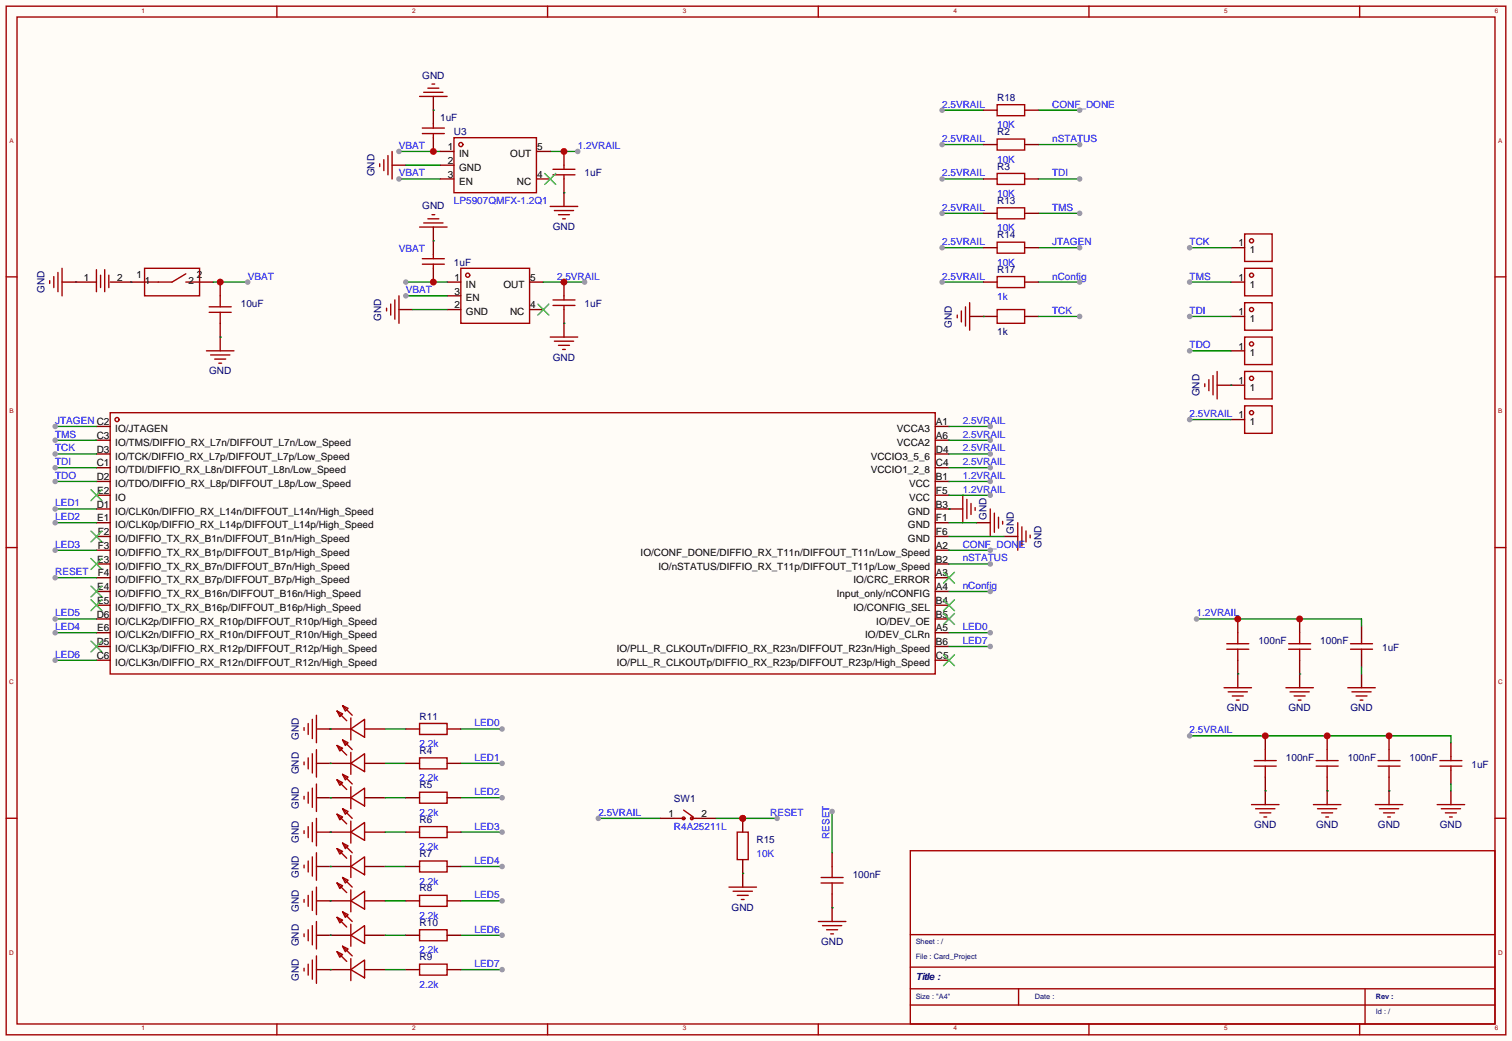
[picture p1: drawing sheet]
<svg xmlns="http://www.w3.org/2000/svg" width="279mm" height="192mm" viewBox="0 0 279 192" stroke-linecap="round" stroke-linejoin="round" font-family="sans-serif">
<path d="M0 0h279.3v192.3h-279.3z" fill="#fffcf7"/>
<g fill="none" stroke="#a10000" stroke-width=".25">
<path d="M1.1 1.1h277v190h-277zM3.1 3.1h273v186h-273zM51.1 1.1v2M77.5 17.8h5.1M78.3 17.1h3.5M79 16.3h2.1M79.8 15.5h.5M101.1 1.1v2M151.1 1.1v2M201.1 1.1v2M251.1 1.1v2M70.1 30.3v.5"/>
<path d="M70.9 29.5v2M71.7 28.7v3.6M72.4 28v5.1M78 24.7h4.1M78 23.7h4.1M79.8 39.7h.5M80 22.9v.8M80 24.7v.7M101.6 38.1h5.1M102.1 32.3h4.1M102.1 31.3h4.1M102.4 38.9h3.6"/>
<path d="M103.2 39.7h2M104.2 30.5v.8M104.2 32.3v.8M1.1 51.1h2M9.2 51.8v.6M9.9 51.1v2M10.7 50.3v3.6M11.5 49.6v5M26.7 49.6h10.2v5h-10.2zM34.3 50.6l-2.5 1.5h-5.1M34.3 52.1h2.6M38.6 56.7h4.1"/>
<path d="M38.6 57.7h4.1M40.7 54.6v2.1M40.7 57.7v2M71.4 56.9v.5M72.2 56.2v2M72.9 55.4v3.6M73.7 54.6v5.1M77.5 41.9h5.1M78 48.8h4.1M78 47.8h4.1M78.3 41.2h3.5M79 40.4h2.1"/>
<path d="M80 47v.8M80 48.8v.8M85.1 49.6h12.7v10.1h-12.7zM102.1 56.4h4.1M102.1 55.4h4.1M103.9 40.4h.5M104.2 54.6v.8M104.2 56.4v.8M176.8 58.2v.5M177.6 57.4v2.1M178.3 56.7v3.5M179.1 55.9v5.1"/>
<path d="M184.2 57.2h5.1v2.5h-5.1zM276.1 51.1h2M20.4 76.2h152.4v48.3h-152.4zM38.1 64.8h5.1M38.9 65.6h3.6M39.7 66.3h2M40.4 67.1h.5M101.6 62.3h5.1M102.4 63h3.6M103.2 63.8h2M103.9 64.5h.5M222.5 70.9v.5"/>
<path d="M223.3 70.1v2.1M224.1 69.4v3.5M224.8 68.6v5.1M177.8 91.5v5.1M178.6 92.2v3.6M179.4 93v2M180.1 93.8v.5M182.9 94v5.1M183.7 94.8v3.5M184.4 95.5v2.1M185.2 96.3v.5M188 96.6v5"/>
<path d="M188.8 97.3v3.6M189.5 98.1v2M190.3 98.8v.5M1.1 101.1h2M226.6 118.9h4.1M226.6 119.9h4.1M228.6 116.9v2M228.6 119.9v2.1M238 118.9h4.1M238 119.9h4.1M240.1 116.9v2M240.1 119.9v2.1"/>
<path d="M249.5 118.9h4M249.5 119.9h4M251.5 118.1v.8M251.5 119.9v.8M276.1 101.1h2M56.2 134.4v.5M56.9 133.6v2.1M56.9 140v2M57.7 132.9v3.5M57.7 139.2v3.6M58.5 132.1v5.1M58.5 138.5v5"/>
<path d="M62.3 131.4l1 .5-.5 .5zM62.3 137.7l1 .5-.5 .5zM62.3 131.4l1.7 1.7M62.3 137.7l1.7 1.8M63.3 130.3l1 .5-.5 .6zM63.3 136.7l1 .5-.5 .5zM63.3 130.3l1.8 1.8M63.3 136.7l1.8 1.8M64.8 134.7l2.5-1.8v3.3zM64.8 132.6v4.1M64.8 139v4M226.1 127h5.1"/>
<path d="M226.9 127.8h3.5M227.6 128.6h2M228.4 129.3h.5M233.7 138.5v2M237.5 127h5.1M238.3 127.8h3.5M239 128.6h2.1M239.8 129.3h.5M245.1 138.5v2M249 127h5M249.7 127.8h3.6M250.5 128.6h2"/>
<path d="M251.2 129.3h.5M256.6 138.5v2M268 139.7v.8M1.1 151.1h2M56.2 140.7v.6M56.2 147.1v.5M56.2 153.4v.6M56.2 159.8v.5M56.9 146.3v2.1M56.9 152.7v2M56.9 159v2.1M57.7 145.6v3.5"/>
<path d="M57.7 151.9v3.6M57.7 158.3v3.5M58.5 144.8v5.1M58.5 151.2v5M58.5 157.5v5.1M62.3 144.1l1 .5-.5 .5zM62.3 150.4l1 .5-.5 .5zM62.3 156.8l1 .5-.5 .5zM62.3 144.1l1.7 1.7M62.3 150.4l1.7 1.8M62.3 156.8l1.7 1.7M63.3 143l1 .5-.5 .6z"/>
<path d="M63.3 149.4l1 .5-.5 .5zM63.3 155.7l1 .5-.5 .6zM63.3 143l1.8 1.8M63.3 149.4l1.8 1.8M63.3 155.7l1.8 1.8M64.8 141l2.5-1.8v3.3zM64.8 147.4l2.5-1.8v3.3zM64.8 153.7l2.5-1.8v3.3zM64.8 145.3v4.1M64.8 151.7v4M64.8 158v4.1M168.1 157.1h108v32h-108z"/>
<path d="M231.2 148.6h5.1M231.7 140.5h4M231.7 141.5h4M231.9 149.4h3.6M232.7 150.1h2M233.5 150.9h.5M233.7 141.5v2M242.6 148.6h5.1M243.1 140.5h4.1M243.1 141.5h4.1M243.4 149.4h3.5M244.1 150.1h2.1"/>
<path d="M244.9 150.9h.5M245.1 141.5v2M254 148.6h5.1M254.5 140.5h4.1M254.5 141.5h4.1M254.8 149.4h3.6M255.6 150.1h2M256.3 150.9h.5M256.6 141.5v2M265.5 148.6h5M266 140.5h4M266 141.5h4"/>
<path d="M266.2 149.4h3.6M267 150.1h2M267.7 150.9h.6M268 141.5v.8M276.1 151.1h2M56.2 166.1v.6M56.2 172.5v.5M56.2 178.8v.6M56.9 165.4v2M56.9 171.7v2.1M56.9 178.1v2M57.7 164.6v3.6"/>
<path d="M57.7 171v3.5M57.7 177.3v3.6M58.5 163.9v5M58.5 170.2v5.1M58.5 176.6v5M62.3 163.1l1 .5-.5 .5zM62.3 169.5l1 .5-.5 .5zM62.3 175.8l1 .5-.5 .5zM62.3 163.1l1.7 1.8M62.3 169.5l1.7 1.7M62.3 175.8l1.7 1.8M63.3 162.1l1 .5-.5 .5z"/>
<path d="M63.3 168.4l1 .5-.5 .6zM63.3 174.8l1 .5-.5 .5zM63.3 162.1l1.8 1.8M63.3 168.4l1.8 1.8M63.3 174.8l1.8 1.8M64.8 160.1l2.5-1.8v3.3zM64.8 166.4l2.5-1.8v3.3zM64.8 172.8l2.5-1.8v3.3zM64.8 179.1l2.5-1.8v3.3zM64.8 164.4v4M64.8 170.7v4.1M64.8 177.1v4"/>
<path d="M134.7 163.9h5M135.4 164.6h3.6M136.2 165.4h2M136.9 166.1h.5M151.2 170.2h5M151.7 162.1h4M151.7 163.1h4M151.9 171h3.6M152.7 171.7h2M153.4 172.5h.6M153.7 160.1v2M153.7 163.1v2"/>
<path d="M168.1 178.6h108M168.1 172.6h108M51.1 189.1v2M101.1 189.1v2M151.1 189.1v2M168.1 185.6h108M168.1 182.6h108M188.1 182.6v3M201.1 189.1v2M251.1 189.1v2M252.1 182.6v6.5"/>
<circle cx="86.4" cy="50.8" r=".38"/>
<circle cx="21.6" cy="77.5" r=".38"/>
</g>
<g fill="none" stroke="#870000" stroke-width=".25">
<path d="M80 17.8v5.1M72.4 30.5h2.6M80 25.4v2.6M104.2 28v2.5M104.2 33.1v5M11.5 52.1h2.5M24.2 52.1h2.5M36.9 52.1h2.5M40.7 52.1v2.5M40.7 59.7v5.1M73.7 57.2h2.5M80 41.9v5.1"/>
<path d="M80 49.6v2.5M82.6 52.1h2.5M82.6 57.2h2.5M82.6 54.6h2.5M97.8 52.1h2.6M97.8 57.2h2.6M104.2 52.1v2.5M104.2 57.2v5.1M179.1 58.5h5.1M189.3 58.5h2.5M17.8 78.8h2.6M172.8 78.8h2.5"/>
<path d="M224.8 71.2h2.6M17.8 81.3h2.6M17.8 83.9h2.6M17.8 86.4h2.6M17.8 88.9h2.6M17.8 91.5h2.6M17.8 94h2.6M17.8 96.6h2.6M17.8 99.1h2.6M172.8 81.3h2.5M172.8 83.9h2.5M172.8 86.4h2.5"/>
<path d="M172.8 88.9h2.5M172.8 91.5h2.5M172.8 94h5M172.8 96.6h2.5M172.8 99.1h2.5M180.4 96.6h2.5M185.5 99.1h2.5M17.8 101.6h2.6M17.8 104.2h2.6M17.8 106.7h2.6M17.8 109.3h2.6M17.8 111.8h2.6"/>
<path d="M17.8 114.3h2.6M17.8 116.9h2.6M17.8 119.4h2.6M172.8 101.6h2.5M172.8 104.2h2.5M172.8 106.7h2.5M172.8 109.3h2.5M172.8 111.8h2.5M172.8 114.3h2.5M172.8 116.9h2.5M172.8 119.4h2.5M228.6 114.3v2.6"/>
<path d="M240.1 114.3v2.6M251.5 115.6v2.5M17.8 122h2.6M58.5 134.7h6.3M67.3 134.7h3.9M172.8 122h2.5M228.6 122v5M233.7 135.9v2.6M240.1 122v5M245.1 135.9v2.6M251.5 120.7v2.5M251.5 124.5v2.5"/>
<path d="M256.6 135.9v2.6M268 137.2v2.5M58.5 141h6.3M58.5 147.4h6.3M58.5 153.7h6.3M67.3 141h3.9M67.3 147.4h3.9M67.3 153.7h3.9M153.7 157.5v2.6M233.7 143.5v5.1M245.1 143.5v5.1M256.6 143.5v5.1"/>
<path d="M268 142.3v2.5M268 146.1v2.5M58.5 160.1h6.3M58.5 166.4h6.3M58.5 172.8h6.3M58.5 179.1h6.3M67.3 160.1h3.9M67.3 166.4h3.9M67.3 172.8h3.9M67.3 179.1h3.9M137.2 161.3v2.6M153.7 165.1v5.1"/>
</g>
<g fill="none" stroke="#3c3" stroke-width=".25">
<path d="M99.3 56.2l2.1 2M101.4 56.2l-2.1 2M16.8 90.5l2 2M16.8 98.1l2 2M18.8 90.5l-2 2M18.8 98.1l-2 2M16.8 103.2l2 2M16.8 108.2l2 2.1M16.8 110.8l2 2M16.8 118.4l2 2M18.8 103.2l-2 2M18.8 108.2l-2 2.1"/>
<path d="M18.8 110.8l-2 2M18.8 118.4l-2 2M174.3 113.3l2 2M174.3 110.8l2 2M174.3 105.7l2 2M176.3 113.3l-2 2M176.3 110.8l-2 2M176.3 105.7l-2 2M174.3 120.9l2 2.1M176.3 120.9l-2 2.1"/>
</g>
<g fill="none" stroke="#008700" stroke-width=".25">
<path d="M14 52.1h.1M24.2 52.1h.1M39.4 52.1h6.4M61 134.7h.1M71.2 134.7h3.8M61 141h.1M61 147.4h.1M61 153.7h.1M71.2 141h3.8M71.2 147.4h3.8M71.2 153.7h3.8M61 160.1h.1"/>
<path d="M61 166.4h.1M61 172.8h.1M61 179.1h.1M71.2 160.1h3.8M71.2 166.4h3.8M71.2 172.8h3.8M71.2 179.1h3.8"/>
</g>
<circle cx="40.7" cy="52.1" r=".63" fill="#c00"/>
<circle cx="45.8" cy="52.1" r=".51" fill="#999"/>
<path d="M73.7 28h7.6M40.7 62.3h.1" fill="none" stroke="#008700" stroke-width=".25"/>
<circle cx="80" cy="28" r=".63" fill="#c00"/>
<circle cx="73.7" cy="28" r=".51" fill="#999"/>
<path d="M73.7 33.1h7.6M75 30.5h6.3" fill="none" stroke="#008700" stroke-width=".25"/>
<circle cx="73.7" cy="33.1" r=".51" fill="#999"/>
<path d="M101.6 28h5.1" fill="none" stroke="#008700" stroke-width=".25"/>
<circle cx="104.2" cy="28" r=".63" fill="#c00"/>
<circle cx="106.7" cy="28" r=".51" fill="#999"/>
<path d="M75 52.1h7.6" fill="none" stroke="#008700" stroke-width=".25"/>
<circle cx="80" cy="52.1" r=".63" fill="#c00"/>
<circle cx="75" cy="52.1" r=".51" fill="#999"/>
<path d="M75 54.6h7.6" fill="none" stroke="#008700" stroke-width=".25"/>
<circle cx="75" cy="54.6" r=".51" fill="#999"/>
<path d="M76.2 57.2h6.4M100.4 52.1h7.6" fill="none" stroke="#008700" stroke-width=".25"/>
<circle cx="104.2" cy="52.1" r=".63" fill="#c00"/>
<circle cx="108" cy="52.1" r=".51" fill="#999"/>
<path d="M80 20.4h.1M104.2 35.6h.1M80 44.5h.1M104.2 59.7h.1M221 114.3h30.5v1.3" fill="none" stroke="#008700" stroke-width=".25"/>
<g fill="#c00">
<circle cx="228.6" cy="114.3" r=".63"/>
<circle cx="240.1" cy="114.3" r=".63"/>
</g>
<circle cx="221" cy="114.3" r=".51" fill="#999"/>
<path d="M219.7 135.9h48.3v1.3" fill="none" stroke="#008700" stroke-width=".25"/>
<g fill="#c00">
<circle cx="233.7" cy="135.9" r=".63"/>
<circle cx="245.1" cy="135.9" r=".63"/>
<circle cx="256.6" cy="135.9" r=".63"/>
</g>
<circle cx="219.7" cy="135.9" r=".51" fill="#999"/>
<path d="M228.6 124.5h.1M240.1 124.5h.1M251.5 123.2v1.3M110.5 151.2h11.5M233.7 146.1h.1M245.1 146.1h.1M256.6 146.1h.1M268 144.8v1.3" fill="none" stroke="#008700" stroke-width=".25"/>
<circle cx="110.5" cy="151.2" r=".51" fill="#999"/>
<path d="M132.1 151.2h11.4" fill="none" stroke="#008700" stroke-width=".25"/>
<circle cx="137.2" cy="151.2" r=".63" fill="#c00"/>
<circle cx="143.5" cy="151.2" r=".51" fill="#999"/>
<path d="M153.7 149.9v7.6" fill="none" stroke="#008700" stroke-width=".25"/>
<circle cx="153.7" cy="149.9" r=".51" fill="#999"/>
<path d="M175.3 78.8h7.6M175.3 94h.1M175.3 96.6h5.1M175.3 99.1h10.2M153.7 167.7h.1" fill="none" stroke="#008700" stroke-width=".25"/>
<circle cx="182.9" cy="78.8" r=".51" fill="#999"/>
<path d="M175.3 81.3h7.6" fill="none" stroke="#008700" stroke-width=".25"/>
<circle cx="182.9" cy="81.3" r=".51" fill="#999"/>
<path d="M175.3 86.4h7.6" fill="none" stroke="#008700" stroke-width=".25"/>
<circle cx="182.9" cy="86.4" r=".51" fill="#999"/>
<path d="M175.3 83.9h7.6" fill="none" stroke="#008700" stroke-width=".25"/>
<circle cx="182.9" cy="83.9" r=".51" fill="#999"/>
<path d="M175.3 88.9h7.6" fill="none" stroke="#008700" stroke-width=".25"/>
<circle cx="182.9" cy="88.9" r=".51" fill="#999"/>
<path d="M175.3 91.5h7.6" fill="none" stroke="#008700" stroke-width=".25"/>
<circle cx="182.9" cy="91.5" r=".51" fill="#999"/>
<path d="M175.3 109.3h7.6" fill="none" stroke="#008700" stroke-width=".25"/>
<circle cx="182.9" cy="109.3" r=".51" fill="#999"/>
<path d="M10.2 86.4h7.6" fill="none" stroke="#008700" stroke-width=".25"/>
<circle cx="10.2" cy="86.4" r=".51" fill="#999"/>
<path d="M10.2 78.8h7.6" fill="none" stroke="#008700" stroke-width=".25"/>
<circle cx="10.2" cy="78.8" r=".51" fill="#999"/>
<path d="M10.2 81.3h7.6" fill="none" stroke="#008700" stroke-width=".25"/>
<circle cx="10.2" cy="81.3" r=".51" fill="#999"/>
<path d="M10.2 88.9h7.6" fill="none" stroke="#008700" stroke-width=".25"/>
<circle cx="10.2" cy="88.9" r=".51" fill="#999"/>
<path d="M10.2 83.9h7.6" fill="none" stroke="#008700" stroke-width=".25"/>
<circle cx="10.2" cy="83.9" r=".51" fill="#999"/>
<path d="M10.2 106.7h7.6" fill="none" stroke="#008700" stroke-width=".25"/>
<circle cx="10.2" cy="106.7" r=".51" fill="#999"/>
<path d="M85.1 134.7h7.6" fill="none" stroke="#008700" stroke-width=".25"/>
<circle cx="92.7" cy="134.7" r=".51" fill="#999"/>
<path d="M85.1 141h7.6" fill="none" stroke="#008700" stroke-width=".25"/>
<circle cx="92.7" cy="141" r=".51" fill="#999"/>
<path d="M85.1 147.4h7.6" fill="none" stroke="#008700" stroke-width=".25"/>
<circle cx="92.7" cy="147.4" r=".51" fill="#999"/>
<path d="M85.1 160.1h7.6" fill="none" stroke="#008700" stroke-width=".25"/>
<circle cx="92.7" cy="160.1" r=".51" fill="#999"/>
<path d="M85.1 166.4h7.6" fill="none" stroke="#008700" stroke-width=".25"/>
<circle cx="92.7" cy="166.4" r=".51" fill="#999"/>
<path d="M85.1 172.8h7.6" fill="none" stroke="#008700" stroke-width=".25"/>
<circle cx="92.7" cy="172.8" r=".51" fill="#999"/>
<path d="M85.1 179.1h7.6" fill="none" stroke="#008700" stroke-width=".25"/>
<circle cx="92.7" cy="179.1" r=".51" fill="#999"/>
<path d="M85.1 153.7h7.6" fill="none" stroke="#008700" stroke-width=".25"/>
<circle cx="92.7" cy="153.7" r=".51" fill="#999"/>
<path d="M191.8 45.8h7.6" fill="none" stroke="#008700" stroke-width=".25"/>
<circle cx="199.4" cy="45.8" r=".51" fill="#999"/>
<path d="M191.8 52.1h7.6" fill="none" stroke="#008700" stroke-width=".25"/>
<circle cx="199.4" cy="52.1" r=".51" fill="#999"/>
<path d="M191.8 58.5h7.6" fill="none" stroke="#008700" stroke-width=".25"/>
<circle cx="199.4" cy="58.5" r=".51" fill="#999"/>
<path d="M174 45.8h7.6M181.6 58.5h.1" fill="none" stroke="#008700" stroke-width=".25"/>
<circle cx="174" cy="45.8" r=".51" fill="#999"/>
<path d="M174 52.1h7.6" fill="none" stroke="#008700" stroke-width=".25"/>
<circle cx="174" cy="52.1" r=".51" fill="#999"/>
<g fill="none" stroke="#a10000" stroke-width=".25">
<path d="M229.9 49.6h5.1v5h-5.1zM229.9 43.2h5.1v5.1h-5.1zM229.9 55.9h5.1v5.1h-5.1zM229.9 62.3h5.1v5h-5.1zM229.9 68.6h5.1v5.1h-5.1zM229.9 75h5.1v5h-5.1z"/>
<circle cx="231.2" cy="57.2" r=".38"/>
<circle cx="231.2" cy="44.5" r=".38"/>
<circle cx="231.2" cy="50.8" r=".38"/>
<circle cx="231.2" cy="63.5" r=".38"/>
<circle cx="231.2" cy="76.2" r=".38"/>
<circle cx="231.2" cy="69.9" r=".38"/>
</g>
<path d="M227.4 52.1h2.5M227.4 45.8h2.5M227.4 58.5h2.5M227.4 64.8h2.5M227.4 71.2h2.5M227.4 77.5h2.5" fill="none" stroke="#870000" stroke-width=".25"/>
<path d="M219.7 45.8h7.7" fill="none" stroke="#008700" stroke-width=".25"/>
<circle cx="219.7" cy="45.8" r=".51" fill="#999"/>
<path d="M219.7 52.1h7.7" fill="none" stroke="#008700" stroke-width=".25"/>
<circle cx="219.7" cy="52.1" r=".51" fill="#999"/>
<path d="M219.7 58.5h7.7" fill="none" stroke="#008700" stroke-width=".25"/>
<circle cx="219.7" cy="58.5" r=".51" fill="#999"/>
<path d="M219.7 64.8h7.7" fill="none" stroke="#008700" stroke-width=".25"/>
<circle cx="219.7" cy="64.8" r=".51" fill="#999"/>
<path d="M219.7 77.5h7.7M227.4 71.2h.1" fill="none" stroke="#008700" stroke-width=".25"/>
<circle cx="219.7" cy="77.5" r=".51" fill="#999"/>
<path d="M17.8 49.8v4.1M18.6 50.8v2.3M19.3 49.8v4.1M20.1 50.8v2.3" fill="none" stroke="#a10000" stroke-width=".25"/>
<path d="M14 52.1h3.8M20.4 52.1h3.8" fill="none" stroke="#870000" stroke-width=".25"/>
<path d="M10.2 122h7.6" fill="none" stroke="#008700" stroke-width=".25"/>
<circle cx="10.2" cy="122" r=".51" fill="#999"/>
<path d="M10.2 114.3h7.6" fill="none" stroke="#008700" stroke-width=".25"/>
<circle cx="10.2" cy="114.3" r=".51" fill="#999"/>
<path d="M10.2 116.9h7.6" fill="none" stroke="#008700" stroke-width=".25"/>
<circle cx="10.2" cy="116.9" r=".51" fill="#999"/>
<path d="M10.2 101.6h7.6" fill="none" stroke="#008700" stroke-width=".25"/>
<circle cx="10.2" cy="101.6" r=".51" fill="#999"/>
<path d="M10.2 96.6h7.6" fill="none" stroke="#008700" stroke-width=".25"/>
<circle cx="10.2" cy="96.6" r=".51" fill="#999"/>
<path d="M10.2 94h7.6" fill="none" stroke="#008700" stroke-width=".25"/>
<circle cx="10.2" cy="94" r=".51" fill="#999"/>
<path d="M175.3 119.4h7.6" fill="none" stroke="#008700" stroke-width=".25"/>
<circle cx="182.9" cy="119.4" r=".51" fill="#999"/>
<path d="M175.3 116.9h7.6" fill="none" stroke="#008700" stroke-width=".25"/>
<circle cx="182.9" cy="116.9" r=".51" fill="#999"/>
<path d="M191.8 39.4h7.6" fill="none" stroke="#008700" stroke-width=".25"/>
<circle cx="199.4" cy="39.4" r=".51" fill="#999"/>
<path d="M174 39.4h7.6" fill="none" stroke="#008700" stroke-width=".25"/>
<circle cx="174" cy="39.4" r=".51" fill="#999"/>
<path d="M191.8 33.1h7.6" fill="none" stroke="#008700" stroke-width=".25"/>
<circle cx="199.4" cy="33.1" r=".51" fill="#999"/>
<path d="M174 33.1h7.6" fill="none" stroke="#008700" stroke-width=".25"/>
<circle cx="174" cy="33.1" r=".51" fill="#999"/>
<path d="M175.3 104.2h7.6" fill="none" stroke="#008700" stroke-width=".25"/>
<circle cx="182.9" cy="104.2" r=".51" fill="#999"/>
<path d="M175.3 101.6h7.6" fill="none" stroke="#008700" stroke-width=".25"/>
<circle cx="182.9" cy="101.6" r=".51" fill="#999"/>
<path d="M174 26.7h7.6" fill="none" stroke="#008700" stroke-width=".25"/>
<circle cx="174" cy="26.7" r=".51" fill="#999"/>
<path d="M174 20.4h7.6" fill="none" stroke="#008700" stroke-width=".25"/>
<circle cx="174" cy="20.4" r=".51" fill="#999"/>
<path d="M191.8 20.4h7.6" fill="none" stroke="#008700" stroke-width=".25"/>
<circle cx="199.4" cy="20.4" r=".51" fill="#999"/>
<path d="M191.8 26.7h7.6" fill="none" stroke="#008700" stroke-width=".25"/>
<circle cx="199.4" cy="26.7" r=".51" fill="#999"/>
<g fill="none" stroke="#a10000" stroke-width=".25">
<path d="M83.9 25.4h15.2v10.2h-15.2zM184.2 25.7h5.1v2h-5.1zM184.2 51.1h5.1v2h-5.1zM77.5 140h5.1v2h-5.1zM77.5 133.6h5.1v2.1h-5.1zM77.5 159h5.1v2.1h-5.1zM77.5 152.7h5.1v2h-5.1zM77.5 146.3h5.1v2.1h-5.1zM124.5 151.2h1.8M126.3 149.6l1.7 1.3M127.8 151.2h1.8M136.2 153.7h2v5.1h-2z"/>
<path d="M77.5 178.1h5.1v2h-5.1zM77.5 171.7h5.1v2.1h-5.1zM77.5 165.4h5.1v2h-5.1z"/>
<circle cx="85.1" cy="26.7" r=".38"/>
<circle cx="126.3" cy="151.2" r=".25"/>
<circle cx="127.8" cy="151.2" r=".25"/>
</g>
<g fill="none" stroke="#870000" stroke-width=".25">
<path d="M81.3 28h2.6M81.3 33.1h2.6M81.3 30.5h2.6M99.1 28h2.5M99.1 33.1h2.5M181.6 26.7h2.6M189.3 26.7h2.5M181.6 52.1h2.6M189.3 52.1h2.5M75 134.7h2.5M82.6 134.7h2.5M75 153.7h2.5"/>
<path d="M75 147.4h2.5M75 141h2.5M82.6 153.7h2.5M82.6 147.4h2.5M82.6 141h2.5M122 151.2h2.5M129.6 151.2h2.5M137.2 151.2v2.5M75 179.1h2.5M75 172.8h2.5M75 166.4h2.5M75 160.1h2.5"/>
<path d="M82.6 179.1h2.5M82.6 172.8h2.5M82.6 166.4h2.5M82.6 160.1h2.5"/>
</g>
<path d="M100.6 32l2 2.1M102.6 32l-2 2.1" fill="none" stroke="#3c3" stroke-width=".25"/>
<circle cx="137.2" cy="151.2" r=".63" fill="#c00"/>
<path d="M181.6 39.4h2.6M181.6 33.1h2.6M181.6 20.4h2.6M189.3 39.4h2.5M189.3 33.1h2.5M189.3 20.4h2.5M181.6 45.8h2.6M189.3 45.8h2.5M137.2 158.8v2.5" fill="none" stroke="#870000" stroke-width=".25"/>
<path d="M184.2 19.3h5.1v2.1h-5.1zM184.2 38.4h5.1v2h-5.1zM184.2 32h5.1v2.1h-5.1zM184.2 44.7h5.1v2.1h-5.1z" fill="none" stroke="#a10000" stroke-width=".25"/>
<path d="M137.2 161.3h.1" fill="none" stroke="#008700" stroke-width=".25"/>
<g font-size="1.8" fill="#000080">
<text x="78" y="14.6">GND</text>
<text x="81.3" y="22.4">1uF</text>
<text x="184.2" y="18.6">R18</text>
<text x="83.9" y="25">U3</text>
<text x="184.2" y="25">R2</text>
<text x="69.2" y="32.6" transform="rotate(-90 69.2 32.6)">GND</text>
<text x="108" y="32.6">1uF</text>
<text x="184.2" y="31.3">R3</text>
<text x="78" y="38.7">GND</text>
<text x="184.2" y="37.7">R13</text>
<text x="102.1" y="42.5">GND</text>
<text x="184.2" y="44">R14</text>
<text x="83.9" y="49.1">1uF</text>
<text x="184.2" y="50.4">R17</text>
<text x="8.2" y="54.2" transform="rotate(-90 8.2 54.2)">GND</text>
<text x="44.5" y="56.7">10uF</text>
<text x="70.4" y="59.2" transform="rotate(-90 70.4 59.2)">GND</text>
<text x="108" y="56.7">1uF</text>
<text x="175.8" y="60.5" transform="rotate(-90 175.8 60.5)">GND</text>
<text x="184.2" y="61.8">1k</text>
<text x="38.6" y="69.2">GND</text>
<text x="102.1" y="66.6">GND</text>
<text x="221.6" y="73.2" transform="rotate(-90 221.6 73.2)">GND</text>
<text x="182.2" y="96.1" transform="rotate(-90 182.2 96.1)">GND</text>
<text x="187.3" y="98.6" transform="rotate(-90 187.3 98.6)">GND</text>
<text x="192.4" y="101.1" transform="rotate(-90 192.4 101.1)">GND</text>
<text x="232.4" y="118.9">100nF</text>
<text x="243.9" y="118.9">100nF</text>
<text x="255.3" y="120.2">1uF</text>
<text x="226.6" y="131.4">GND</text>
<text x="238" y="131.4">GND</text>
<text x="249.4" y="131.4">GND</text>
<text x="55.2" y="136.7" transform="rotate(-90 55.2 136.7)">GND</text>
<text x="77.5" y="132.9">R11</text>
<text x="55.2" y="143.1" transform="rotate(-90 55.2 143.1)">GND</text>
<text x="77.5" y="139.3">R4</text>
<text x="237.5" y="140.5">100nF</text>
<text x="249" y="140.5">100nF</text>
<text x="260.4" y="140.5">100nF</text>
<text x="271.8" y="141.8">1uF</text>
<text x="55.2" y="149.4" transform="rotate(-90 55.2 149.4)">GND</text>
<text x="77.5" y="145.6">R5</text>
<text x="124.5" y="148.2">SW1</text>
<text x="55.2" y="155.8" transform="rotate(-90 55.2 155.8)">GND</text>
<text x="77.5" y="152">R6</text>
<text x="139.7" y="155.8">R15</text>
<text x="231.7" y="153">GND</text>
<text x="243.1" y="153">GND</text>
<text x="254.5" y="153">GND</text>
<text x="266" y="153">GND</text>
<text x="77.5" y="158.3">R7</text>
<text x="55.2" y="162.1" transform="rotate(-90 55.2 162.1)">GND</text>
<text x="77.5" y="164.7">R8</text>
<text x="157.5" y="162.1">100nF</text>
<text x="55.2" y="168.5" transform="rotate(-90 55.2 168.5)">GND</text>
<text x="77.5" y="171">R10</text>
<text x="135.1" y="168.2">GND</text>
<text x="55.2" y="174.8" transform="rotate(-90 55.2 174.8)">GND</text>
<text x="77.5" y="177.4">R9</text>
<text x="151.7" y="174.6">GND</text>
<text x="55.2" y="181.2" transform="rotate(-90 55.2 181.2)">GND</text>
<text x="169.1" y="181">Title :</text>
</g>
<g font-size="1.8" fill="#00f">
<text x="174" y="19.9">2.5VRAIL</text>
<text x="184.2" y="23.7">10K</text>
<text x="194.3" y="19.9">CONF_DONE</text>
<text x="73.7" y="27.5">VBAT</text>
<text x="106.7" y="27.5">1.2VRAIL</text>
<text x="174" y="26.2">2.5VRAIL</text>
<text x="194.3" y="26.2">nSTATUS</text>
<text x="73.7" y="32.6">VBAT</text>
<text x="174" y="32.6">2.5VRAIL</text>
<text x="184.2" y="30">10K</text>
<text x="194.3" y="32.6">TDI</text>
<text x="83.9" y="37.7">LP5907QMFX-1.2Q1</text>
<text x="174" y="38.9">2.5VRAIL</text>
<text x="184.2" y="36.4">10K</text>
<text x="194.3" y="38.9">TMS</text>
<text x="73.7" y="46.6">VBAT</text>
<text x="174" y="45.3">2.5VRAIL</text>
<text x="184.2" y="42.7">10K</text>
<text x="194.3" y="45.3">JTAGEN</text>
<text x="219.7" y="45.3">TCK</text>
<text x="45.8" y="51.6">VBAT</text>
<text x="102.9" y="51.6">2.5VRAIL</text>
<text x="174" y="51.6">2.5VRAIL</text>
<text x="184.2" y="49.1">10K</text>
<text x="194.3" y="51.6">nConfig</text>
<text x="219.7" y="51.6">TMS</text>
<text x="75" y="54.2">VBAT</text>
<text x="184.2" y="55.4">1k</text>
<text x="194.3" y="58">TCK</text>
<text x="219.7" y="58">TDI</text>
<text x="219.7" y="64.3">TDO</text>
<text x="219.7" y="77">2.5VRAIL 1</text>
<text x="10.2" y="78.3">JTAGEN C2</text>
<text x="10.2" y="80.8">TMS</text>
<text x="10.2" y="83.4">TCK</text>
<text x="177.8" y="78.3">2.5VRAIL</text>
<text x="177.8" y="80.8">2.5VRAIL</text>
<text x="177.8" y="83.4">2.5VRAIL</text>
<text x="10.2" y="85.9">TDI</text>
<text x="10.2" y="88.5">TDO</text>
<text x="177.8" y="85.9">2.5VRAIL</text>
<text x="177.8" y="88.5">1.2VRAIL</text>
<text x="10.2" y="93.5">LED1</text>
<text x="177.8" y="91">1.2VRAIL</text>
<text x="10.2" y="101.2">LED3</text>
<text x="10.2" y="96.1">LED2</text>
<text x="177.8" y="101.2">CONF_DONE</text>
<text x="10.2" y="106.2">RESET</text>
<text x="177.8" y="103.7">nSTATUS</text>
<text x="10.2" y="113.9">LED5</text>
<text x="177.8" y="108.8">nConfig</text>
<text x="221" y="113.9">1.2VRAIL</text>
<text x="10.2" y="116.4">LED4</text>
<text x="177.8" y="118.9">LED7</text>
<text x="177.8" y="116.4">LED0</text>
<text x="10.2" y="121.5">LED6</text>
<text x="77.5" y="138">2.2k</text>
<text x="87.7" y="134.2">LED0</text>
<text x="219.7" y="135.5">2.5VRAIL</text>
<text x="87.7" y="140.5">LED1</text>
<text x="77.5" y="144.3">2.2k</text>
<text x="87.7" y="146.9">LED2</text>
<text x="77.5" y="150.7">2.2k</text>
<text x="87.7" y="153.2">LED3</text>
<text x="110.5" y="150.7">2.5VRAIL</text>
<text x="124.5" y="153.2">R4A25211L</text>
<text x="142.3" y="150.7">RESET</text>
<text x="153.2" y="155" transform="rotate(-90 153.2 155)">RESET</text>
<text x="77.5" y="157">2.2k</text>
<text x="87.7" y="159.6">LED4</text>
<text x="139.7" y="158.3">10K</text>
<text x="77.5" y="163.4">2.2k</text>
<text x="87.7" y="165.9">LED5</text>
<text x="77.5" y="169.7">2.2k</text>
<text x="87.7" y="172.3">LED6</text>
<text x="77.5" y="176.1">2.2k</text>
<text x="87.7" y="178.6">LED7</text>
<text x="77.5" y="182.4">2.2k</text>
</g>
<g font-size="1.8">
<text x="82.7" y="27.7">1</text>
<text x="84.8" y="29">IN</text>
<text x="94.3" y="29">OUT</text>
<text x="99.2" y="27.7">5</text>
<text x="82.7" y="32.8">3</text>
<text x="82.7" y="30.3">2</text>
<text x="84.8" y="34.1">EN</text>
<text x="84.8" y="31.6">GND</text>
<text x="95.5" y="34.1">NC</text>
<text x="99.2" y="32.8">4</text>
<text x="228.7" y="45.5">1</text>
<text x="230.8" y="46.8">1</text>
<text x="15.5" y="51.9">1</text>
<text x="21.6" y="51.9">2</text>
<text x="25.2" y="51.4">1</text>
<text x="26.7" y="52.4">1</text>
<text x="34.8" y="52.4">2</text>
<text x="36.4" y="51.4">2</text>
<text x="84" y="51.9">1</text>
<text x="86.1" y="53.1">IN</text>
<text x="93" y="53.1">OUT</text>
<text x="97.9" y="51.9">5</text>
<text x="228.7" y="51.9">1</text>
<text x="230.8" y="53.1">1</text>
<text x="84" y="57">2</text>
<text x="84" y="54.4">3</text>
<text x="86.1" y="58.2">GND</text>
<text x="86.1" y="55.7">EN</text>
<text x="94.2" y="58.2">NC</text>
<text x="97.9" y="57">4</text>
<text x="228.7" y="58.2">1</text>
<text x="230.8" y="59.5">1</text>
<text x="228.7" y="64.6">1</text>
<text x="230.8" y="65.8">1</text>
<text x="228.7" y="70.9">1</text>
<text x="230.8" y="72.2">1</text>
<text x="17.9" y="81.1">C3</text>
<text x="17.9" y="83.6">D3</text>
<text x="21.3" y="79.8">IO/JTAGEN</text>
<text x="21.3" y="82.4">IO/TMS/DIFFIO_RX_L7n/DIFFOUT_L7n/Low_Speed</text>
<text x="165.7" y="82.4">VCCA2</text>
<text x="165.7" y="79.8">VCCA3</text>
<text x="172.9" y="83.6">D4</text>
<text x="172.9" y="81.1">A6</text>
<text x="172.9" y="78.5">A1</text>
<text x="230.8" y="78.5">1</text>
<text x="17.9" y="86.2">C1</text>
<text x="17.9" y="88.7">D2</text>
<text x="21.3" y="84.9">IO/TCK/DIFFIO_RX_L7p/DIFFOUT_L7p/Low_Speed</text>
<text x="21.3" y="87.4">IO/TDI/DIFFIO_RX_L8n/DIFFOUT_L8n/Low_Speed</text>
<text x="21.3" y="90">IO/TDO/DIFFIO_RX_L8p/DIFFOUT_L8p/Low_Speed</text>
<text x="160.8" y="87.4">VCCIO1_2_8</text>
<text x="160.8" y="84.9">VCCIO3_5_6</text>
<text x="167.9" y="90">VCC</text>
<text x="172.9" y="88.7">B1</text>
<text x="172.9" y="86.2">C4</text>
<text x="17.9" y="93.8">D1</text>
<text x="18" y="91.2">E2</text>
<text x="21.3" y="92.5">IO</text>
<text x="21.3" y="95.1">IO/CLK0n/DIFFIO_RX_L14n/DIFFOUT_L14n/High_Speed</text>
<text x="167.7" y="95.1">GND</text>
<text x="167.9" y="92.5">VCC</text>
<text x="172.9" y="93.8">B3</text>
<text x="172.9" y="91.2">F5</text>
<text x="18" y="96.3">E1</text>
<text x="18.1" y="98.9">F2</text>
<text x="18.1" y="101.4">F3</text>
<text x="21.3" y="97.6">IO/CLK0p/DIFFIO_RX_L14p/DIFFOUT_L14p/High_Speed</text>
<text x="21.3" y="100.1">IO/DIFFIO_TX_RX_B1n/DIFFOUT_B1n/High_Speed</text>
<text x="167.7" y="100.1">GND</text>
<text x="167.7" y="97.6">GND</text>
<text x="172.9" y="101.4">A2</text>
<text x="172.9" y="98.9">F6</text>
<text x="172.9" y="96.3">F1</text>
<text x="18" y="103.9">E3</text>
<text x="18.1" y="106.5">F4</text>
<text x="21.3" y="102.7">IO/DIFFIO_TX_RX_B1p/DIFFOUT_B1p/High_Speed</text>
<text x="21.3" y="105.2">IO/DIFFIO_TX_RX_B7n/DIFFOUT_B7n/High_Speed</text>
<text x="21.3" y="107.8">IO/DIFFIO_TX_RX_B7p/DIFFOUT_B7p/High_Speed</text>
<text x="118.3" y="102.7">IO/CONF_DONE/DIFFIO_RX_T11n/DIFFOUT_T11n/Low_Speed</text>
<text x="121.6" y="105.2">IO/nSTATUS/DIFFIO_RX_T11p/DIFFOUT_T11p/Low_Speed</text>
<text x="157.6" y="107.8">IO/CRC_ERROR</text>
<text x="172.9" y="106.5">A3</text>
<text x="172.9" y="103.9">B2</text>
<text x="18" y="109">E4</text>
<text x="18" y="111.6">E5</text>
<text x="21.3" y="110.3">IO/DIFFIO_TX_RX_B16n/DIFFOUT_B16n/High_Speed</text>
<text x="21.3" y="112.8">IO/DIFFIO_TX_RX_B16p/DIFFOUT_B16p/High_Speed</text>
<text x="154.6" y="110.3">Input_only/nCONFIG</text>
<text x="157.6" y="112.8">IO/CONFIG_SEL</text>
<text x="172.9" y="111.6">B4</text>
<text x="172.9" y="109">A4</text>
<text x="17.9" y="114.1">D6</text>
<text x="17.9" y="119.2">D5</text>
<text x="18" y="116.6">E6</text>
<text x="21.3" y="115.4">IO/CLK2p/DIFFIO_RX_R10p/DIFFOUT_R10p/High_Speed</text>
<text x="21.3" y="117.9">IO/CLK2n/DIFFIO_RX_R10n/DIFFOUT_R10n/High_Speed</text>
<text x="159.8" y="117.9">IO/DEV_CLRn</text>
<text x="161.9" y="115.4">IO/DEV_OE</text>
<text x="172.9" y="119.2">B6</text>
<text x="172.9" y="116.6">A5</text>
<text x="172.9" y="114.1">B5</text>
<text x="17.9" y="121.7">C6</text>
<text x="21.3" y="120.5">IO/CLK3p/DIFFIO_RX_R12p/DIFFOUT_R12p/High_Speed</text>
<text x="21.3" y="123">IO/CLK3n/DIFFIO_RX_R12n/DIFFOUT_R12n/High_Speed</text>
<text x="113.9" y="123">IO/PLL_R_CLKOUTp/DIFFIO_RX_R23p/DIFFOUT_R23p/High_Speed</text>
<text x="113.9" y="120.5">IO/PLL_R_CLKOUTn/DIFFIO_RX_R23n/DIFFOUT_R23n/High_Speed</text>
<text x="172.9" y="121.7">C5</text>
<text x="123.5" y="150.9">1</text>
<text x="129.6" y="150.9">2</text>
</g>
<g font-size="1.4" fill="#000080">
<text x="169.1" y="177.1">File : Card_Project</text>
<text x="169.1" y="174.4">Sheet : /</text>
<text x="169.1" y="184.5">Size : &quot;A4&quot;</text>
<text x="191.1" y="184.5">Date :</text>
<text x="254.1" y="184.5">Rev :</text>
<text x="254.1" y="187.3">Id : /</text>
</g>
<g font-size="1.2" fill="#a00000">
<text x="26.1" y="2.3">1</text>
<text x="76.1" y="2.3">2</text>
<text x="126.1" y="2.3">3</text>
<text x="176.1" y="2.3">4</text>
<text x="226.1" y="2.3">5</text>
<text x="276.1" y="2.3">6</text>
<text x="1.7" y="26.3">A</text>
<text x="276.7" y="26.3">A</text>
<text x="1.7" y="76.3">B</text>
<text x="276.7" y="76.3">B</text>
<text x="1.7" y="126.3">C</text>
<text x="276.7" y="126.3">C</text>
<text x="1.7" y="176.3">D</text>
<text x="276.7" y="176.3">D</text>
<text x="26.1" y="190.3">1</text>
<text x="76.1" y="190.3">2</text>
<text x="126.1" y="190.3">3</text>
<text x="176.1" y="190.3">4</text>
<text x="226.1" y="190.3">5</text>
<text x="276.1" y="190.3">6</text>
</g>
</svg>
